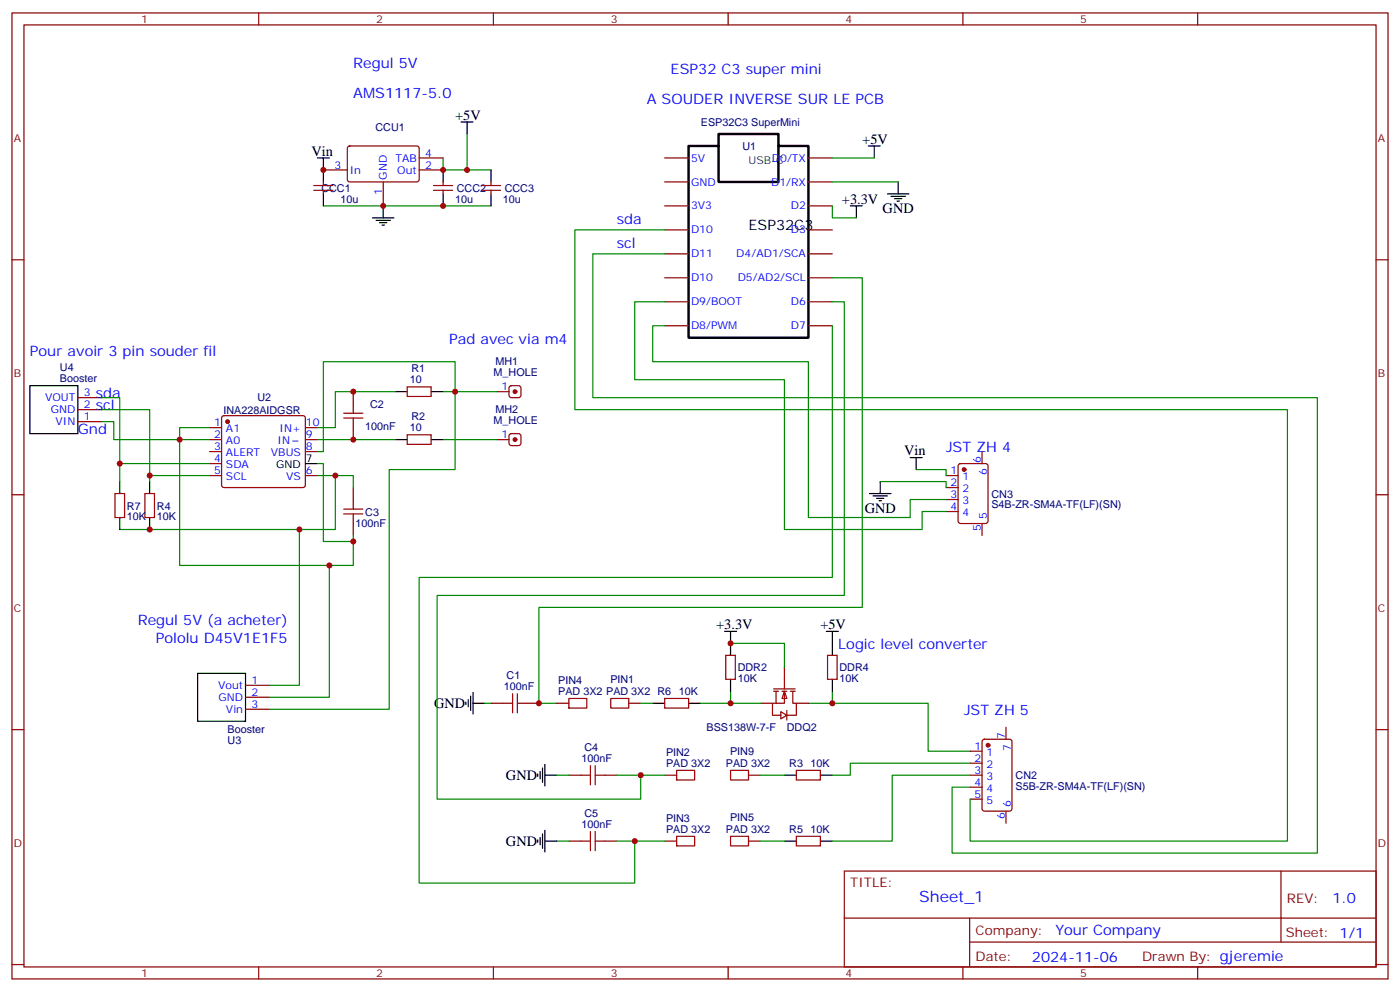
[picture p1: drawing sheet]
<svg xmlns="http://www.w3.org/2000/svg" width="412mm" height="292mm" viewBox="0 0 412 292" stroke-linecap="round" stroke-linejoin="round" font-family="sans-serif">
<g fill="none" stroke="#870000" stroke-width=".35">
<path d="M3.5 3.8h405.4v284.3h-405.4zM7.1 7.3h398.2v277.3h-398.2zM76.2 3.8v3.5M145.3 3.8v3.5M214.5 3.8v3.5M283.6 3.8v3.5M352.8 3.8v3.5M92.4 56h5.7M92.4 54.6h5.7M95.2 53.6v1M95.2 56v1.1M95.2 50h7.1"/>
<path d="M102.5 43.2l.5-.2h20l.5 .7-.1 9.4-.6 .5-20.1-.1-.4-.7v-9.1zM112.9 53.6v7M123.5 46.5h7M123.5 50h7M127.7 56h5.6M127.7 54.6h5.6M130.5 53.6v1M130.5 56v1.1M141.8 56h5.7M141.8 54.6h5.7M144.6 53.6v1M144.6 56v1.1"/>
<path d="M195.8 46.5h7M195.8 53.6h7M238.1 46.5h7.1M238.1 53.6h7.1M3.5 76.5h3.6M195.8 60.6h7M195.8 74.7h7M195.8 67.7h7M238.1 60.6h7.1M238.1 74.7h7.1M238.1 67.7h7.1M405.3 76.5h3.6"/>
<path d="M195.8 81.8h7M195.8 88.8h7M195.8 95.9h7M238.1 81.8h7.1M238.1 88.8h7.1M238.1 95.9h7.1M3.5 145.6h3.6M405.3 145.6h3.6M3.5 214.8h3.6M289.5 217.8l.5-.2h7.4l.6 .4 .1 20.1-.5 .6-7.6 .1-.7-.5v-20zM296.3 214.1v3.5M405.3 214.8h3.6"/>
<path d="M285.8 221.1h3.5M285.8 224.6h3.5M285.8 228.2h3.5M285.8 231.7h3.5M285.8 235.2h3.5M296.3 238.8v3.5M248.7 256.4h156.6v28.2h-156.6zM377.3 256.4v20.9M248.7 270.2h156.5M285.6 277.3h119.6M285.6 270.2v14.2M3.5 283.9h3.6"/>
<path d="M76.2 284.6v3.5M145.3 284.6v3.5M214.5 284.6v3.5M283.6 284.6v3.5M352.8 284.6v3.5M405.3 283.9h3.6"/>
</g>
<path d="M202.8 43h8.9v-3.6h17.6v3.6h8.8v56.4h-35.3zM211.7 43v10.6h17.6v-10.6" fill="none" stroke="#000" stroke-width=".71"/>
<circle cx="291" cy="219.4" r=".53" fill="#870000" stroke="#870000" stroke-width=".35"/>
<path d="M93.5 46.5h3.5M95.2 46.5v7.1M95.2 57.1v3.5M130.5 50v3.6M130.5 57.1v3.5M144.6 50v3.6M144.6 57.1v3.5M109.7 64.1h6.4M110.8 64.8h4.2M111.8 65.5h2.1M112.5 66.3h.7M112.9 60.6v3.5" fill="none" stroke="#000" stroke-width=".35"/>
<path d="M137.6 39.4v10.6h7M130.5 46.5v3.5h7.1M95.2 60.6h49.4M238.1 207h35.3v14.1h12.4" fill="none" stroke="#008700" stroke-width=".35"/>
<g fill="#fff" stroke="#870000" stroke-width=".35">
<path d="M231.1 203.5l.7 2.1h-1.4z"/>
<path d="M230 209.5l1.8 1-1.8 1.1z"/>
</g>
<g fill="none" stroke="#870000" stroke-width=".35">
<path d="M22.9 117.1h7.1M104.1 115.3v3.5M119.9 113.9h7.1v2.8h-7.1zM146.4 115.3h3.5M150.2 113.7l.4-.2h2.2l.5 .2 .2 .5v2.1l-.3 .5-.4 .3h-2.2l-.5-.3-.2-.5v-2.1zM22.9 124.1h7.1M22.9 120.6h7.1M61.7 140h3.6M61.7 125.9h3.6M61.7 129.4h3.6M61.7 132.9h3.6M61.7 136.5h3.6"/>
<path d="M65.5 122.5l.5-.2h23.3l.5 .2 .2 .5v19.8l-.3 .5-.4 .2h-23.3l-.5-.2-.2-.5v-19.8zM90 140h3.5M90 125.9h3.5M90 129.4h3.5M90 132.9h3.5M104.1 125.9v3.5M119.9 128h7.1v2.8h-7.1zM146.4 129.4h3.5M150.2 127.8l.4-.2h2.2l.5 .2 .2 .5v2.2l-.3 .5-.4 .2h-2.2l-.5-.3-.2-.4v-2.2zM278.7 140h3.5M282.5 136.7l.4-.2h7.4l.7 .4v16.5l-.4 .6-7.7 .1-.6-.5-.1-16.4zM289.3 132.9v3.6"/>
<path d="M33.9 145.3h2.8v7h-2.8zM42.7 145.3h2.8v7h-2.8zM104.1 143.5v3.5M104.1 154.1v3.5M278.7 143.5h3.5M278.7 147h3.5M278.7 150.6h3.5M289.3 154.1v3.5M213.8 192.9h2.8v7.1h-2.8zM231.1 196.4v6.4M243.8 192.9h2.8v7.1h-2.8zM72.3 201.7h7.1"/>
<path d="M72.3 205.2h7.1M72.3 208.8h7.1M144.6 207h3.6M155.2 207h3.5M164 207h3.6M167.6 205.6h5.3v2.8h-5.3zM179.9 205.6h5.3v2.8h-5.3zM185.2 207h3.5M195.8 205.6h7v2.8h-7zM224 207h3.5M227.9 202.8h6.3M227.9 203.5h1.4"/>
<path d="M228.6 203.5v3.5M230.4 203.5h1.4M231.1 203.5v3.5h-3.6v3.5h2.5M231.8 209.1v2.8M232.8 203.5h1.4M233.5 203.5v3.5h1.1v3.5h-2.8M234.6 207h3.5M167.6 228.2h3.5M178.2 228.2h3.5M195.8 228.2h3.5M199.3 226.8h5.3v2.8h-5.3zM215.2 226.8h5.3v2.8h-5.3z"/>
<path d="M220.5 228.2h3.5M234.6 226.8h7.1v2.8h-7.1zM167.6 247.6h3.5M178.2 247.6h3.5M195.8 247.6h3.5M199.3 246.2h5.3v2.8h-5.3zM215.2 246.2h5.3v2.8h-5.3zM220.5 247.6h3.5M234.6 246.2h7.1v2.8h-7.1z"/>
</g>
<g fill="none" stroke="#008700" stroke-width=".35">
<path d="M245.2 53.6h19.4M245.2 46.5h12.3M195.8 67.7h-26.5v52.9h209.9v127h-93.4v-12.4M195.8 74.7h-21.2v42.4h213.5v134h-107.6v-19.4h5.3M245.2 60.6v3.5h7M195.8 95.9h-3.5v10.6h45.8v45.8h30v-5.3h10.6M195.8 88.8h-8.8v23h44.1v44.1h40.5v-5.3h7.1M245.2 81.8h8.8v97h-95.3v28.2h5.3M245.2 95.9v74.1h-121.7v89.9h63.5v-12.3M245.2 88.8h3.5v86.5h-119.9v59.9h59.9v-7M30 117.1h5.3v19.4M116.4 115.3h-17.6v10.6h-5.3"/>
<path d="M130.5 115.3h3.6v-8.8h-38.9v26.4h-1.7M146.4 115.3h-12.3v22.9h-19.4v70.6h-35.3M30 124.1h3.5v5.3h28.2M30 120.6h14.1v19.4M61.7 125.9h-8.8v40.5h51.2v-8.8M61.7 140h-17.6v1.7M61.7 136.5h-26.4v5.2M93.5 140h10.6v3.5M93.5 136.5h1.7v22.9h8.9M93.5 129.4h22.9M98.8 140v15.9h-63.5M130.5 129.4h15.9"/>
<path d="M269.9 138.2h8.8v1.8M88.2 155.9v45.8h-8.8M259.3 141.7h19.4v1.8M97 166.4v38.8h-17.6M215.2 189.4h15.9v7M142.9 207h1.7M188.7 207h3.6M206.4 207h17.6M215.2 203.5v3.5M245.2 203.5v3.5M164 228.2h3.6M181.7 228.2h14.1"/>
<path d="M224 228.2h7.1M285.8 224.6h-35.3v3.6h-5.3M285.8 228.2h-23v19.4h-17.6M164 247.6h3.6M181.7 247.6h14.1M224 247.6h7.1"/>
</g>
<g fill="none" stroke="#000" stroke-width=".35">
<path d="M135.8 35.9h3.5M137.6 35.9v3.5M255.8 43h3.5M257.5 43v3.5M261.4 57.1h6.4M262.5 57.8h4.2M263.5 58.5h2.1M264.2 59.2h.7M264.6 53.6v3.5M250.5 60.6h3.5M252.2 60.6v3.5M8.8 113.5h14.1v14.1h-14.1z"/>
<path d="M116.4 115.3h3.5M127 115.3h3.5M90 136.5h3.5M116.4 129.4h3.5M127 129.4h3.5M268.1 134.7h3.5M269.9 134.7v3.5M35.3 141.7v3.6M35.3 152.3v3.6M44.1 141.7v3.6M44.1 152.3v3.6M256.1 145.3h6.4"/>
<path d="M257.2 146h4.2M258.2 146.7h2.1M258.9 147.4h.7M259.3 141.7v3.6M58.2 198.2h14.1v14.1h-14.1zM213.4 185.8h3.6M215.2 185.8v7.1M215.2 200v3.5M243.4 185.8h3.5M245.2 185.8v7.1M245.2 200v3.5M137.2 206.7v.7"/>
<path d="M137.9 206v2.1M138.6 204.9v4.2M139.3 207h3.6M139.3 203.8v6.4M192.3 207h3.5M202.8 207h3.6M158.4 227.8v.7M159.1 227.1v2.1M159.8 226.1v4.2M160.5 228.2h3.5M160.5 225v6.4M231.1 228.2h3.5"/>
<path d="M241.7 228.2h3.5M158.4 247.2v.7M159.1 246.5v2.1M159.8 245.5v4.2M160.5 244.4v6.4M160.5 247.6h3.5M231.1 247.6h3.5M241.7 247.6h3.5"/>
</g>
<g fill="#870000" stroke="#870000" stroke-width=".35">
<circle cx="284" cy="138.2" r=".53"/>
<circle cx="67" cy="124.1" r=".53"/>
<circle cx="151.7" cy="115.3" r=".53"/>
<circle cx="151.7" cy="129.4" r=".53"/>
</g>
<g fill="none" stroke="#a10000" stroke-width=".35">
<path d="M104.1 118.8v2.8M101.2 121.6h5.7M101.2 123h5.7M104.1 123v2.9M101.2 149.9h5.7M101.2 151.3h5.7M104.1 147v2.9M104.1 151.3v2.8M148.2 207h2.8M151 204.2v5.6M152.4 204.2v5.6M152.4 207h2.8"/>
<path d="M171.1 228.2h2.8M173.9 225.4v5.6M175.3 225.4v5.6M175.3 228.2h2.9M171.1 247.6h2.8M173.9 244.8v5.6M175.3 244.8v5.6M175.3 247.6h2.9"/>
</g>
<g fill="#c00">
<circle cx="95.3" cy="50" r=".88"/>
<circle cx="130.5" cy="50" r=".88"/>
<circle cx="130.5" cy="60.6" r=".88"/>
<circle cx="112.9" cy="60.6" r=".88"/>
<circle cx="215.2" cy="189.4" r=".88"/>
<circle cx="245.2" cy="207" r=".88"/>
<circle cx="137.6" cy="50" r=".88"/>
<circle cx="158.8" cy="207" r=".88"/>
<circle cx="215.2" cy="207" r=".88"/>
<circle cx="104.1" cy="115.3" r=".88"/>
<circle cx="104.1" cy="129.4" r=".88"/>
<circle cx="52.9" cy="129.4" r=".88"/>
<circle cx="98.8" cy="140" r=".88"/>
<circle cx="44.1" cy="155.9" r=".88"/>
<circle cx="134.1" cy="115.3" r=".88"/>
<circle cx="44.1" cy="140" r=".88"/>
<circle cx="35.3" cy="136.5" r=".88"/>
<circle cx="97" cy="166.4" r=".88"/>
<circle cx="88.2" cy="155.9" r=".88"/>
<circle cx="104.1" cy="159.4" r=".88"/>
<circle cx="187" cy="247.6" r=".88"/>
<circle cx="188.7" cy="228.2" r=".88"/>
</g>
<text font-size="4.6" fill="#00f" x="270.8" y="265.4">Sheet_1</text>
<g font-size="4.2" fill="#00f">
<text x="104.1" y="20">Regul 5V</text>
<text x="197.6" y="21.8">ESP32 C3 super mini</text>
<text x="104.1" y="28.9">AMS1117-5.0</text>
<text x="190.5" y="30.6">A SOUDER INVERSE SUR LE PCB</text>
<text x="181.7" y="65.9">sda</text>
<text x="181.7" y="73">scl</text>
<text x="132.3" y="101.2">Pad avec via m4</text>
<text x="8.8" y="104.7">Pour avoir 3 pin souder fil</text>
<text x="28.2" y="117.1">sda</text>
<text x="28.2" y="120.6">scl</text>
<text x="22.9" y="127.6">Gnd</text>
<text x="278.7" y="132.9">JST ZH 4</text>
<text x="40.6" y="184.1">Regul 5V (a acheter)</text>
<text x="45.9" y="189.4">Pololu D45V1E1F5</text>
<text x="246.9" y="191.1">Logic level converter</text>
<text x="284" y="210.5">JST ZH 5</text>
<text x="392.5" y="265.7">1.0</text>
<text x="310.9" y="275.2">Your Company</text>
<text x="304" y="283">2024-11-06</text>
</g>
<g font-size="4.2">
<text x="134.1" y="35.2">+5V</text>
<text x="91.7" y="45.8">Vin</text>
<text x="254" y="42.3">+5V</text>
<text x="248" y="59.9">+3.3V</text>
<text x="260" y="62.7">GND</text>
<text x="220.5" y="67.7">ESP32C3</text>
<text x="266.3" y="134">Vin</text>
<text x="254.7" y="150.9">GND</text>
<text x="211" y="185.1">+3.3V</text>
<text x="241.7" y="185.1">+5V</text>
<text x="127.9" y="208.4">GND</text>
<text x="149" y="229.6">GND</text>
<text x="149" y="249">GND</text>
</g>
<g font-size="3.9" fill="#800">
<text x="250.5" y="261">TITLE:</text>
<text x="379.1" y="265.7">REV:</text>
<text x="287.4" y="275.2">Company:</text>
<text x="378.7" y="275.8">Sheet: 1/1</text>
<text x="287.4" y="282.9">Date:</text>
<text x="336.4" y="282.9">Drawn By: gjeremie</text>
</g>
<g font-size="3.2" fill="#800">
<text x="41.6" y="6.8">1</text>
<text x="110.8" y="6.8">2</text>
<text x="179.9" y="6.8">3</text>
<text x="249.1" y="6.8">4</text>
<text x="318.2" y="6.8">5</text>
<text x="4.1" y="41.9">A</text>
<text x="405.9" y="41.9">A</text>
<text x="4.1" y="111.1">B</text>
<text x="405.9" y="111.1">B</text>
<text x="4.1" y="180.2">C</text>
<text x="405.9" y="180.2">C</text>
<text x="4.1" y="249.3">D</text>
<text x="405.9" y="249.3">D</text>
<text x="41.6" y="287.6">1</text>
<text x="110.8" y="287.6">2</text>
<text x="179.9" y="287.6">3</text>
<text x="249.1" y="287.6">4</text>
<text x="318.2" y="287.6">5</text>
</g>
<g font-size="3.2" fill="#000080">
<text x="110.6" y="38.6">CCU1</text>
<text x="206.5" y="37.1">ESP32C3 SuperMini</text>
<text x="218.7" y="44.1">U1</text>
<text x="94.7" y="56.4">CCC1</text>
<text x="100.3" y="59.7">10u</text>
<text x="134.1" y="59.7">10u</text>
<text x="134.6" y="56.4">CCC2</text>
<text x="148.2" y="59.7">10u</text>
<text x="148.7" y="56.4">CCC3</text>
<text x="145.9" y="107.4">MH1</text>
<text x="17.6" y="112.5">Booster</text>
<text x="17.6" y="109.3">U4</text>
<text x="120.7" y="112.8">10</text>
<text x="121.2" y="109.6">R1</text>
<text x="145.4" y="110.6">M_HOLE</text>
<text x="75.8" y="118">U2</text>
<text x="109" y="120">C2</text>
<text x="65.8" y="121.8">INA228AIDGSR</text>
<text x="121.2" y="123.7">R2</text>
<text x="145.4" y="124.7">M_HOLE</text>
<text x="145.9" y="121.5">MH2</text>
<text x="107.6" y="126.6">100nF</text>
<text x="120.7" y="126.9">10</text>
<text x="37.4" y="150">R7</text>
<text x="46.2" y="150">R4</text>
<text x="292" y="149.6">S4B-ZR-SM4A-TF(LF)(SN)</text>
<text x="292" y="146.4">CN3</text>
<text x="37.4" y="153.1">10K</text>
<text x="46.2" y="153.1">10K</text>
<text x="104.7" y="155.3">100nF</text>
<text x="107.6" y="151.7">C3</text>
<text x="217.3" y="197.6">DDR2</text>
<text x="247.3" y="197.6">DDR4</text>
<text x="148.4" y="203.1">100nF</text>
<text x="149.2" y="199.8">C1</text>
<text x="164.4" y="201.4">PIN4</text>
<text x="179.8" y="201.1">PIN1</text>
<text x="217.3" y="200.7">10K</text>
<text x="247.3" y="200.7">10K</text>
<text x="164.4" y="204.5">PAD 3X2 PAD 3X2 R6</text>
<text x="199.9" y="204.7">10K</text>
<text x="67" y="215.8">Booster</text>
<text x="208.1" y="215.2">BSS138W-7-F</text>
<text x="231.8" y="215.2">DDQ2</text>
<text x="67" y="219">U3</text>
<text x="172.2" y="221">C4</text>
<text x="171.3" y="224.3">100nF</text>
<text x="196.2" y="225.7">PAD 3X2</text>
<text x="196.2" y="222.6">PIN2</text>
<text x="213.8" y="225.8">PAD 3X2</text>
<text x="215.1" y="222.3">PIN9</text>
<text x="232.5" y="225.8">R3</text>
<text x="238.7" y="225.8">10K</text>
<text x="299.2" y="232.5">S5B-ZR-SM4A-TF(LF)(SN)</text>
<text x="299.2" y="229.3">CN2</text>
<text x="171.3" y="243.7">100nF</text>
<text x="172.2" y="240.4">C5</text>
<text x="196.2" y="245.1">PAD 3X2</text>
<text x="196.2" y="242">PIN3</text>
<text x="213.8" y="245.2">PAD 3X2</text>
<text x="215.1" y="241.7">PIN5</text>
<text x="232.5" y="245.2">R5</text>
<text x="238.7" y="245.2">10K</text>
</g>
<g font-size="3.2" fill="#00f">
<text x="116.5" y="47.6">TAB</text>
<text x="125.2" y="46.1">4</text>
<text x="203.6" y="47.6">5V</text>
<text x="227.4" y="47.6">D0/TX</text>
<text x="98.5" y="49.7">3</text>
<text x="103" y="51.1">In</text>
<text x="113.9" y="52.8" transform="rotate(-90 113.9 52.8)">GND</text>
<text x="117" y="51.1">Out</text>
<text x="125.2" y="49.7">2</text>
<text x="112.5" y="57.3" transform="rotate(-90 112.5 57.3)">1</text>
<text x="203.6" y="54.6">GND</text>
<text x="227.1" y="54.6">D1/RX</text>
<text x="203.6" y="61.7">3V3</text>
<text x="233" y="61.7">D2</text>
<text x="203.6" y="68.7">D10</text>
<text x="233" y="68.7">D3</text>
<text x="203.6" y="75.8">D11</text>
<text x="216.9" y="75.8">D4/AD1/SCA</text>
<text x="203.6" y="82.8">D10</text>
<text x="217.3" y="82.8">D5/AD2/SCL</text>
<text x="203.6" y="89.9">D9/BOOT</text>
<text x="233" y="89.9">D6</text>
<text x="203.6" y="96.9">D8/PWM</text>
<text x="233" y="96.9">D7</text>
<text x="13.3" y="118.1">VOUT</text>
<text x="24.7" y="116.7">3</text>
<text x="147.7" y="114.9">1</text>
<text x="14.9" y="121.6">GND</text>
<text x="16.3" y="125.2">VIN</text>
<text x="24.7" y="123.8">1</text>
<text x="24.7" y="120.2">2</text>
<text x="63.1" y="125.5">1</text>
<text x="90.1" y="125.5">10</text>
<text x="63.1" y="129">2</text>
<text x="66.6" y="127.3">A1</text>
<text x="66.6" y="130.8">A0</text>
<text x="81.8" y="130.8">IN</text>
<text x="82.3" y="127.3">IN+</text>
<text x="90.1" y="129">9</text>
<text x="147.7" y="129">1</text>
<text x="63.1" y="132.6">3</text>
<text x="63.1" y="136.1">4</text>
<text x="66.6" y="134.3">ALERT</text>
<text x="66.6" y="137.9">SDA</text>
<text x="79.8" y="134.3">VBUS</text>
<text x="90.1" y="132.6">8</text>
<text x="288.9" y="136.3" transform="rotate(-90 288.9 136.3)">6</text>
<text x="63.1" y="139.6">5</text>
<text x="66.6" y="141.4">SCL</text>
<text x="84.3" y="141.4">VS</text>
<text x="90.1" y="139.6">6</text>
<text x="280" y="139.6">1</text>
<text x="280" y="143.2">2</text>
<text x="283.5" y="141.4">1</text>
<text x="290.7" y="139.8" transform="rotate(-90 290.7 139.8)">6</text>
<text x="280" y="146.7">3</text>
<text x="283.5" y="144.9">2</text>
<text x="283.5" y="148.4">3</text>
<text x="280" y="150.2">4</text>
<text x="283.5" y="152">4</text>
<text x="290.7" y="152.8" transform="rotate(-90 290.7 152.8)">5</text>
<text x="288.9" y="156.3" transform="rotate(-90 288.9 156.3)">5</text>
<text x="64.3" y="202.8">Vout</text>
<text x="74.1" y="201.4">1</text>
<text x="64.3" y="206.3">GND</text>
<text x="66.6" y="209.8">Vin</text>
<text x="74.1" y="204.9">2</text>
<text x="74.1" y="208.4">3</text>
<text x="287.1" y="220.8">1</text>
<text x="296" y="217.4" transform="rotate(-90 296 217.4)">7</text>
<text x="297.7" y="220.9" transform="rotate(-90 297.7 220.9)">7</text>
<text x="287.1" y="224.3">2</text>
<text x="287.1" y="227.8">3</text>
<text x="290.6" y="222.5">1</text>
<text x="290.6" y="226.1">2</text>
<text x="287.1" y="231.4">4</text>
<text x="290.6" y="229.6">3</text>
<text x="290.6" y="233.1">4</text>
<text x="287.1" y="234.9">5</text>
<text x="290.6" y="236.6">5</text>
<text x="297.7" y="237.5" transform="rotate(-90 297.7 237.5)">6</text>
<text x="296" y="241" transform="rotate(-90 296 241)">6</text>
</g>
<text font-size="3.2" fill="#333" x="220.5" y="48.3">USB-C</text>
<g font-size="3.2">
<text x="81.4" y="137.9">GND</text>
<text x="90.1" y="136.1">7</text>
</g>
</svg>
